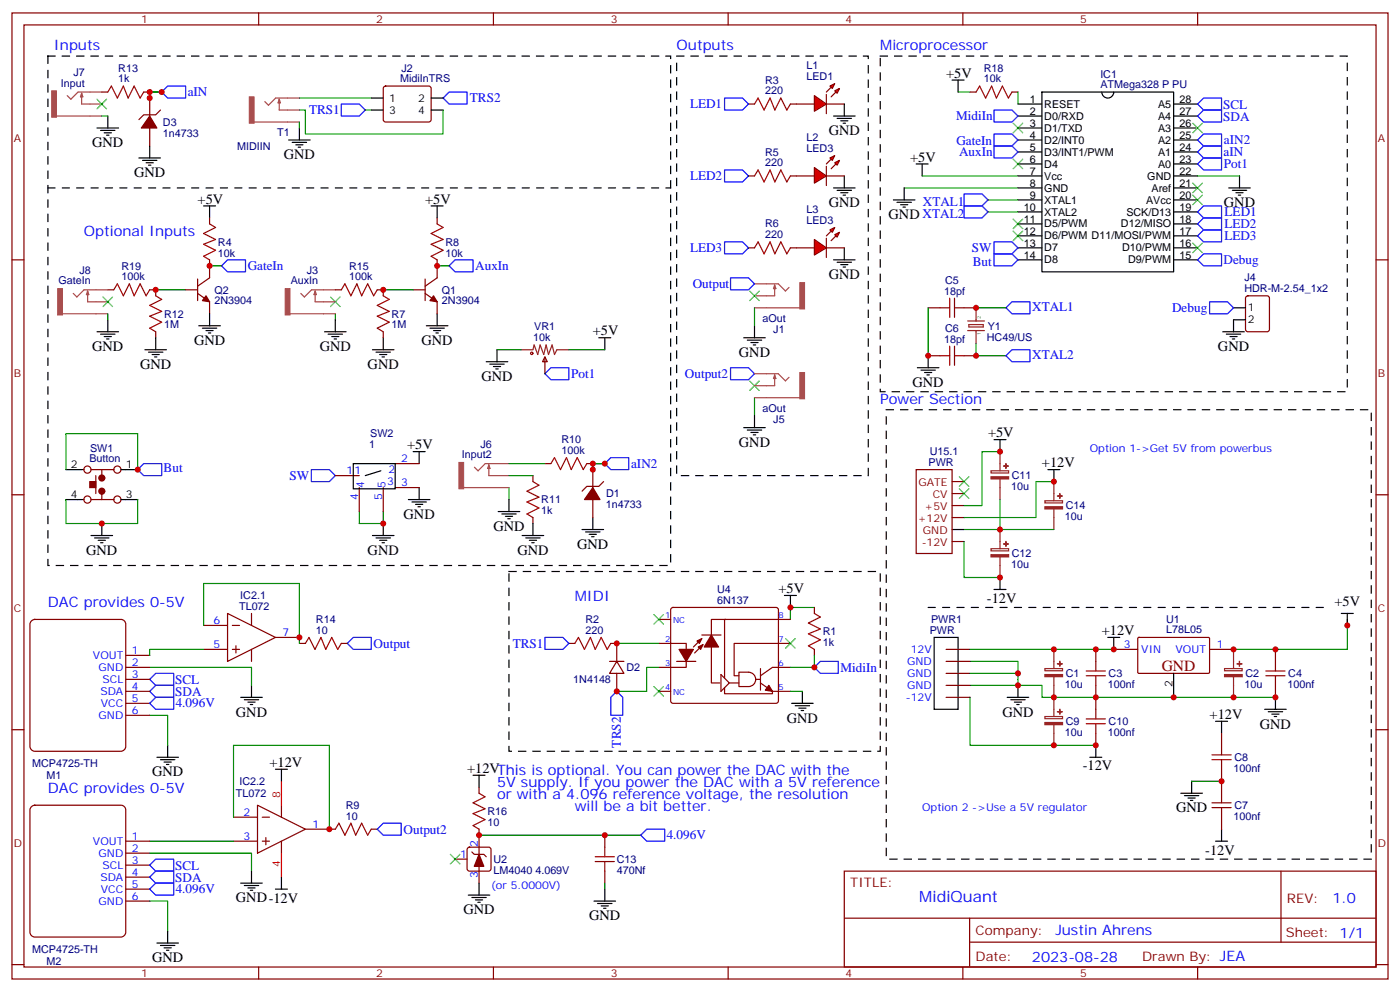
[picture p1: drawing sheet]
<svg xmlns="http://www.w3.org/2000/svg" width="412mm" height="292mm" viewBox="0 0 412 292" stroke-linecap="round" stroke-linejoin="round" font-family="sans-serif">
<g fill="none" stroke="#870000" stroke-width=".35">
<path d="M3.5 3.8h405.4v284.3h-405.4zM7.1 7.3h398.2v277.3h-398.2zM76.2 3.8v3.5M145.3 3.8v3.5M214.5 3.8v3.5M283.6 3.8v3.5M352.8 3.8v3.5M30 27.1h1.7M42.3 27.1h1.8M44.1 28.9v5.2M44.1 37.7v5.3M47.3 32.4l-1.4 1.4h-3.6l-1.4 1.4"/>
<path d="M285.8 27.1h1.7M298.1 27.1h1.8M3.5 76.5h3.6M61.7 78.2v3.6l-3.5 2.4M405.3 76.5h3.6M31.7 85.3h1.8M44.1 85.3h1.8M54.7 85.3h3.5M58.2 86.4l3.5 2.4v3.6M58.2 82.1v6.4M273.4 90.6h3.5M284 90.6h3.5"/>
<path d="M273.4 104.7h3.5M284 104.7h3.5M3.5 145.6h3.6M405.3 145.6h3.6M278.7 191.1h7.1M278.7 194.7h7.1M278.7 198.2h7.1M322.8 191.1v3.6M328.1 191.1h7M335.2 187.8l.3-.2 20.6 .1 .2 .3-.1 10-.2 .2-20.7-.1-.2-.3zM356.3 191.1h7.1M375.7 191.1v3.6"/>
<path d="M3.5 214.8h3.6M278.7 201.7h7.1M278.7 205.2h7.1M322.8 201.7v3.5M359.8 215.8v3.6M375.7 201.7v3.5M405.3 214.8h3.6M359.8 226.4v7.1M248.7 256.4h156.6v28.2h-156.6zM359.8 240.5v3.6M377.3 256.4v20.9M248.7 270.2h156.5"/>
<path d="M285.6 277.3h119.6M285.6 270.2v14.2M3.5 283.9h3.6M76.2 284.6v3.5M145.3 284.6v3.5M214.5 284.6v3.5M283.6 284.6v3.5M352.8 284.6v3.5M405.3 283.9h3.6"/>
</g>
<g fill="none" stroke="#008700" stroke-width=".35">
<path d="M30 34.1h1.7M44.1 27.1v1.8v-1.8h3.5M266.3 55.3h33.6M271.6 51.8h28.3M291 58.8h8.9M352.8 51.8h12.3M291 62.4h8.9M31.7 92.4v1.7M45.9 85.3h8.8M273.4 90.6v14.1M287.5 90.6h8.8M287.5 101.2v3.5h8.8"/>
<path d="M44.1 196.4h30v5.3M285.8 194.7h14.1v7h-14.1M285.8 191.1h42.3M285.8 198.2h14.1M396.9 182.3v8.8h-33.5M44.1 210.5h5.3v8.9M299.9 201.7h7v3.5h68.8M351 229.9h8.8"/>
</g>
<g fill="none" stroke="#a10000" stroke-width=".35">
<path d="M31.7 27.1l1.1-1.8 1.8 3.6 1.7-3.6 1.4 3.6 1.8-3.6 1.8 3.6 1-1.8M287.5 27.1l1.1-1.8 1.7 3.6 1.8-3.6 1.4 3.6 1.8-3.6 1.7 3.6 1.1-1.8M33.5 85.3l1.1-1.8 1.7 3.6 1.8-3.6 1.4 3.6 1.8-3.6 1.7 3.6 1.1-1.8M276.9 90.6h2.9M279.8 87.8v5.6M281.2 90.6h2.8M281.2 87.8v5.6M276.9 104.7h2.9M279.8 101.9v5.6M281.2 101.9v5.6M281.2 104.7h2.8M320 198.9h5.6"/>
<path d="M320 197.5h5.6M322.8 194.7v2.8M322.8 198.9v2.8M372.9 198.9h5.6M372.9 197.5h5.6M375.7 194.7v2.8M375.7 198.9v2.8M359.8 219.4v2.8M357 237.7h5.7M357 236.3h5.7M357 223.6h5.7M357 222.2h5.7"/>
<path d="M359.8 223.6v2.8M359.8 233.5v2.8M359.8 237.7v2.8"/>
</g>
<path d="M14.1 16.5h183.5v149.9h-183.5zM199.3 16.5h56.5v123.5h-56.5zM259.3 16.5h137.6v98.8h-137.6zM261.1 120.6h142.8v132.3h-142.8z" fill="none" stroke="#000" stroke-width=".35" stroke-dasharray="2.1 2.1"/>
<path d="M16.6 34.1h13.4M24 27.4v3.2h6M24 27.4l.4 1.1h-.7zM30 27.1h-7l-2.1 2.1-1.1-1M18.4 92.4h13.3M25.8 85.7v3.1h5.9M25.8 85.7l.4 1h-.7zM31.7 85.3h-6.9l-2.2 2.1-1-1M222.2 83.5h7l2.2 2.2 1-1.1M222.2 90.6h13.4M228.2 83.9v3.2h-6M228.2 83.9l.3 1h-.7z" fill="none" stroke="#a64a4a" stroke-width=".35"/>
<g fill="#a64a4a" stroke="#a64a4a" stroke-width=".29">
<path d="M15.2 26.7h1.4v7.8h-1.4z"/>
<path d="M17 84.9h1.4v7.8h-1.4z"/>
<path d="M235.6 83.2h1.4v7.7h-1.4z"/>
</g>
<path d="M28.6 29.2l2.8 2.8M31.4 29.2l-2.8 2.8M351.4 53.9l2.8 2.8M351.4 57.4l2.8 2.9M354.2 53.9l-2.8 2.8M354.2 57.4l-2.8 2.9M30.3 87.4l2.9 2.8M33.2 87.4l-2.9 2.8M220.8 85.7l2.9 2.8M223.7 85.7l-2.9 2.8" fill="none" stroke="#3c3" stroke-width=".35"/>
<g fill="none" stroke="#000" stroke-width=".35">
<path d="M28.6 37.7h6.3M29.6 38.4h4.3M30.7 39.1h2.1M31.4 39.8h.7M31.7 34.1v3.6M280.5 23.6h3.5M282.2 23.6v3.5M299.9 37.7h7M299.9 30.6h7M299.9 34.1h7M306.9 27.1h38.8v52.9h-38.8zM324.6 27.1a1.76 1.76 0 0 0 1.7 1.8 1.76 1.76 0 0 0 1.8-1.8"/>
<path d="M345.7 37.7h7.1M345.7 30.6h7.1M345.7 34.1h7.1M40.9 46.5h6.4M42 47.2h4.2M43 47.9h2.2M43.7 48.6h.7M44.1 43v3.5M263.2 58.8h6.3M264.2 59.5h4.3M266.3 55.3v3.5M269.9 48.3h3.5"/>
<path d="M271.6 48.3v3.5M299.9 41.2h7M299.9 44.7h7M299.9 48.3h7M299.9 51.8h7M299.9 55.3h7M299.9 58.8h7M345.7 41.2h7.1M345.7 44.7h7.1M345.7 48.3h7.1M345.7 51.8h7.1M345.7 55.3h7.1"/>
<path d="M345.7 58.8h7.1M361.9 55.3h6.4M363 56h4.2M364.1 56.7h2.1M364.8 57.4h.7M365.1 51.8v3.5M60 60.6h3.5M61.7 60.6v3.5M265.3 60.3h2.1M266 61h.7M299.9 62.4h7M299.9 65.9h7"/>
<path d="M299.9 69.4h7M299.9 73h7M299.9 76.5h7M345.7 62.4h7.1M345.7 65.9h7.1M345.7 69.4h7.1M345.7 73h7.1M345.7 76.5h7.1M28.6 97.6h6.3M29.6 98.4h4.3M30.7 99.1h2.1M31.4 99.8h.7"/>
<path d="M31.7 94.1v3.5M270.2 108.2h6.4M271.3 108.9h4.2M272.3 109.6h2.2M273 110.3h.8M273.4 104.7v3.5M275.2 187.6h7v21.2h-7zM326.3 187.6h3.5M328.1 187.6v3.5M345.7 198.2v7M395.1 180.6h3.5M396.9 180.6v3.5"/>
<path d="M49.4 219.4v3.5M70.9 205.2h6.4M72 206h4.2M73 206.7h2.1M73.7 207.4h.7M74.1 201.7v3.5M296.7 205.2h6.3M297.7 206h4.3M298.8 206.7h2.1M299.5 207.4h.7M299.9 201.7v3.5M358.1 212.3h3.5"/>
<path d="M359.8 212.3v3.5M372.5 208.8h6.4M373.6 209.5h4.2M374.6 210.2h2.2M375.4 210.9h.7M375.7 205.2v3.6M46.2 222.9h6.4M47.3 223.6h4.2M48.3 224.3h2.1M49 225h.7M347.8 233.5h6.4M348.9 234.2h4.2"/>
<path d="M350 234.9h2.1M350.7 235.6h.7M351 229.9v3.6M358.1 247.6h3.5M359.8 244.1v3.5"/>
</g>
<path d="M285 94.5h5M285 97.3h5M285.4 95.5h4.2v.7h-4.2zM287.5 90.6v3.9M287.5 97.3v3.9M307.8 196.8h5.2v.6h-5.2zM310.4 191.1v5.7M310.4 199.2v6M360.7 196.8h5.2v.6h-5.2zM363.4 191.1v5.7M363.4 199.2v6" fill="none" stroke="#8c2424" stroke-width=".35"/>
<path d="M47.6 27.1l1.8-1.8h5.3v3.6h-5.3zM284 57.1h5.3l1.7 1.7-1.7 1.8h-5.3zM284 60.6h5.3l1.7 1.8-1.7 1.7h-5.3zM298.1 88.8h5.3v3.6h-5.3l-1.8-1.8zM298.1 102.9h5.3v3.6h-5.3l-1.8-1.8zM44.1 200l1.8-1.8h5.3v3.5h-5.3zM102.3 189.4l1.8-1.8h5.3v3.5h-5.3zM44.1 203.5l1.8-1.8h5.3v3.5h-5.3z" fill="none" stroke="#00f" stroke-width=".35"/>
<g fill="#870000" stroke="#870000" stroke-width=".35">
<path d="M44.1 34.1l2.1 3.6h-4.6z"/>
<path d="M60.7 87.1l1 1.7-2.1-.3z"/>
</g>
<g fill="#8c2424" stroke="#8c2424" stroke-width=".35">
<path d="M307.8 198.5h5.2v.7h-5.2z"/>
<path d="M311.5 195.4h1.4z"/>
<path d="M312.2 194.7v1.4z"/>
<path d="M360.7 198.5h5.2v.7h-5.2z"/>
<path d="M364.4 195.4h1.4z"/>
<path d="M365.1 194.7v1.4z"/>
</g>
<path d="M9.1 182.9l1.1-.6h25.4a1.41 1.41 0 0 1 1.4 1.4v36a1.51 1.51 0 0 1-1.4 1.4h-25.4a1.51 1.51 0 0 1-1.4-1.4v-36z" fill="#fff" stroke="#800000" stroke-width=".35"/>
<g fill="none" stroke="#870000" stroke-width=".35">
<path d="M113.1 25.5l.5-.2h12.7l.5 .2 .2 .5-.1 9.5-.6 .4-13-.1-.4-.6v-9.2zM197.8 179l.5-.2h30.3l.5 .2 .2 .5v26.8l-.2 .5-.5 .2h-30.3l-.5-.2-.2-.5v-26.8zM239.9 178.8v1.8M37 192.9h7.1M37 196.4h7.1M37 200h7.1M60 184.1h7M60 191.1h7M67 180.6l14.1 7-14.1 7.1zM68.4 184.1h2.2M68.4 191.1h2.2M69.5 190.1v2.1"/>
<path d="M74.1 180.6v3.5M74.1 191.1v3.6M81.1 187.6h7.1M88.2 189.4h1.8M100.5 189.4h1.8M167.6 189.4h1.7M179.6 194.7h4.2M179.9 189.4h1.8v5.3M181.7 194.7l2.1 3.5h-4.2zM181.7 198.2v5.3M194 189.4h8.1v7h-8.1M194 182.3h3.6"/>
<path d="M199.3 194.7h5.7M206.7 188l-2.4 2.4M206.7 186.9h5.7M207.1 189.7l-2.5 2.5M212.4 198.5l2.4 2.5-2.4 2.5zM213.8 182.3h-4.3v18.7h2.5M220.5 197.8h-2.8v4.3h2.8M220.5 197.9a2.11 2.11 0 0 1 2.1 2 2.11 2.11 0 0 1-2.1 2.2M222.6 200h1.4M224 196.8v6.3M232.8 189.4h-16.5v9.5h1.4M232.8 182.3h-19.4v17.3"/>
<path d="M232.8 196.4h-5.3l-3.5 2.5M239.9 191.1v1.8M37 203.5h7.1M37 207h7.1M37 210.5h7.1M194 203.5h3.6M213.4 202.4v1.8h14.1v-.7M214.8 201h2.9M224 201l3.5 2.5M227.5 203.5h5.3M75.8 237l14.2 7.1-14.2 7zM82.9 237v3.5"/>
<path d="M68.8 240.5h7M68.8 247.6h7M77.3 240.5h2.1M77.3 247.6h2.1M78.3 246.5v2.1M82.9 247.6v3.5M90 244.1h7"/>
</g>
<path d="M90 189.4l1-1.8 1.8 3.5 1.7-3.5 1.5 3.5 1.7-3.5 1.8 3.5 1-1.7M169.3 189.4l1.1-1.8 1.8 3.5 1.7-3.5 1.4 3.5 1.8-3.5 1.8 3.5 1-1.7M239.9 180.6l1.8 1-3.6 1.8 3.6 1.7-3.6 1.4 3.6 1.8-3.6 1.8 1.8 1" fill="none" stroke="#a10000" stroke-width=".35"/>
<path d="M82.9 229.9v7.1M82.9 251.1v7.1" fill="none" stroke="#f00" stroke-width=".35"/>
<g fill="none" stroke="#000" stroke-width=".35">
<path d="M88.2 37.7v3.5M109.4 28.9h3.5M109.4 32.4h3.5M127 28.9h3.5M127 32.4h3.5M85 41.2h6.4M86.1 41.9h4.2M87.1 42.6h2.2M87.8 43.3h.7M219.1 99.4h6.3M222.2 95.9v3.5M220.1 100.1h4.3"/>
<path d="M221.2 100.8h2.1M221.9 101.5h.7M231.1 175.3h3.5M232.8 175.3v3.5M233.2 207h6.3M234.2 207.7h4.3M235.3 208.4h2.1M236 209.1h.7M236.4 203.5v3.5M81.1 226.4h3.6M82.9 226.4v3.5M82.9 258.2v3.5"/>
<path d="M81.1 261.7h3.6"/>
</g>
<path d="M88.2 32.4h1.8v7h40.5v-7M88.2 35.9v1.8M88.2 28.9h21.2M107.6 32.4h1.8M222.2 90.6v5.3M239.9 178.8h-7.1v3.5M60 191.1h-15.9v1.8M60 184.1v-12.4h28.2v15.9M181.7 189.4h12.3M194 196.4h-3.5v7.1h-8.8M239.9 192.9v3.5h-7.1M232.8 203.5h3.6" fill="none" stroke="#008700" stroke-width=".35"/>
<path d="M100.5 30.6h5.3l1.8 1.8-1.8 1.7h-5.3zM132.3 27.1h5.3v3.5h-5.3l-1.8-1.7zM292.8 32.4h5.3l1.8 1.7-1.8 1.8h-5.3zM352.8 34.1l1.7-1.7h5.3v3.5h-5.3zM352.8 30.6l1.7-1.7h5.3v3.5h-5.3zM215.2 81.8h5.3l1.7 1.7-1.7 1.8h-5.3zM160.5 187.6h5.3l1.8 1.8-1.8 1.7h-5.3zM239.9 196.4l1.8-1.7h5.2v3.5h-5.2zM181.7 203.5l1.7 1.7v5.3h-3.5v-5.3z" fill="none" stroke="#00f" stroke-width=".35"/>
<g fill="#870000" stroke="#870000" stroke-width=".35">
<path d="M226.5 201.7l1 1.8-2.1-.4z"/>
<path d="M205.3 188.7l1.4-.7-.7 1.4z"/>
<path d="M205.7 190.4l1.4-.7-.7 1.4z"/>
<path d="M200 191.1h4.3l-2.2 3.6z"/>
<path d="M209.5 186.9l2.2 3.5h-4.3z"/>
</g>
<path d="M192.6 180.9l2.8 2.8M195.4 180.9l-2.8 2.8M231.4 188l2.8 2.8M234.2 188l-2.8 2.8M192.6 202.1l2.8 2.8M195.4 202.1l-2.8 2.8" fill="none" stroke="#3c3" stroke-width=".35"/>
<path d="M74.8 35.9h13.4M82.3 29.2v3.2h5.9M82.3 29.2l.3 1.1h-.7zM88.2 28.9h-7l-2.1 2.1-1.1-1.1" fill="none" stroke="#a64a4a" stroke-width=".35"/>
<path d="M73.4 28.5h1.4v7.8h-1.4z" fill="#a64a4a" stroke="#a64a4a" stroke-width=".29"/>
<g fill="#f00" stroke="#870000" stroke-width=".35">
<path d="M239.9 28.2l3.5 2.4-3.5 2.1z"/>
<path d="M243.4 27.8v5.6z"/>
</g>
<g fill="#870000" stroke="#870000" stroke-width=".35">
<path d="M243.4 27.1l1.4-1.4z"/>
<path d="M244.8 28.5l1.4-1.4z"/>
</g>
<g fill="#f00" stroke="#870000" stroke-width=".35">
<path d="M244.5 25.3l1.4-.7-.7 1.4z"/>
<path d="M245.9 26.7l1.4-.7-.7 1.4z"/>
</g>
<g fill="none" stroke="#870000" stroke-width=".35">
<path d="M220.5 30.6h1.7M232.8 30.6h7.1M243.4 30.6h5.3M220.5 51.8h1.7M232.8 51.8h1.8M61.7 64.1v1.8M61.7 76.5v1.7M269.9 138.2h10.6v24.7h-10.6zM280.5 159.4h3.5M280.5 152.3h3.5M280.5 148.8h3.5M280.5 145.3h3.5"/>
<path d="M280.5 141.7h3.5M322.8 205.2v3.6M322.8 215.8v3.6"/>
</g>
<g fill="none" stroke="#000" stroke-width=".35">
<path d="M245.5 34.1h6.4M246.6 34.9h4.2M247.6 35.6h2.2M248.4 36.3h.7M248.7 30.6v3.5M245.5 55.3h6.4M246.6 56h4.2M247.6 56.7h2.2M248.4 57.4h.7M248.7 51.8v3.5M58.6 95.9h6.3M59.6 96.6h4.3"/>
<path d="M60.7 97.3h2.1M61.4 98h.7M61.7 92.4v3.5M292.8 129.4h3.5M294.6 129.4v3.5M308.7 138.2h3.5M310.4 138.2v3.5M280.5 155.9h3.5M292.8 173.5h3.5M294.6 170v3.5M322.8 219.4v3.5M321 222.9h3.6"/>
</g>
<path d="M222.2 30.6l1.1-1.7 1.8 3.5 1.7-3.5 1.4 3.5 1.8-3.5 1.8 3.5 1-1.8M222.2 51.8l1.1-1.8 1.8 3.6 1.7-3.6 1.4 3.6 1.8-3.6 1.8 3.6 1-1.8M61.7 65.9l1.8 1.1-3.5 1.7 3.5 1.8-3.5 1.4 3.5 1.8-3.5 1.7 1.7 1.1M320 213h5.6M320 211.6h5.6M322.8 208.8v2.8M322.8 213v2.8" fill="none" stroke="#a10000" stroke-width=".35"/>
<path d="M213.4 28.9h5.3l1.8 1.7-1.8 1.8h-5.3zM292.8 39.4h5.3l1.8 1.8-1.8 1.8h-5.3zM213.4 50h5.3l1.8 1.8-1.8 1.8h-5.3zM65.3 78.2l1.7-1.7h5.3v3.5h-5.3zM352.8 62.4l1.7-1.8h5.3v3.5h-5.3zM352.8 69.4l1.7-1.7h5.3v3.5h-5.3zM354.5 64.1h5.3v3.6h-5.3l-1.7-1.8z" fill="none" stroke="#00f" stroke-width=".35"/>
<path d="M291.9 138.6h5.2v.6h-5.2zM294.6 132.9v5.7M294.6 141v6M294.6 155.9v5.6M307.8 147.4h5.2v.6h-5.2zM310.4 141.7v5.7M310.4 149.9v6M291.9 161.5h5.2v.6h-5.2zM294.6 164v6M307.8 210.9h5.2v.6h-5.2zM310.4 205.2v5.7M310.4 213.4v6" fill="none" stroke="#8c2424" stroke-width=".35"/>
<g fill="#8c2424" stroke="#8c2424" stroke-width=".35">
<path d="M307.8 212.7h5.2v.6h-5.2z"/>
<path d="M311.5 209.5h1.4z"/>
<path d="M312.2 208.8v1.4z"/>
<path d="M291.9 163.3h5.2v.6h-5.2z"/>
<path d="M295.6 160.1h1.4z"/>
<path d="M296.3 159.4v1.4z"/>
<path d="M307.8 149.2h5.2v.6h-5.2z"/>
<path d="M311.5 146h1.4z"/>
<path d="M312.2 145.3v1.4z"/>
<path d="M291.9 140.3h5.2v.7h-5.2z"/>
<path d="M295.6 137.2h1.4z"/>
<path d="M296.3 136.5v1.4z"/>
</g>
<path d="M294.6 132.9h-5.3v15.9h-5.3M284 159.4v10.6h10.6M284 155.9h26.4M294.6 147v8.9M310.4 141.7h-5.2v10.6h-21.2M285.8 205.2v14.2h37" fill="none" stroke="#008700" stroke-width=".35"/>
<path d="M282.6 143.9l2.8 2.8M282.6 140.3l2.8 2.9M285.4 143.9l-2.8 2.8M285.4 140.3l-2.8 2.9" fill="none" stroke="#3c3" stroke-width=".35"/>
<path d="M14.1 55.3h183.5M149.9 168.2h109.4v52.9h-109.4z" fill="none" stroke="#000" stroke-width=".35" stroke-dasharray="2.1 2.1"/>
<g fill="#f00" stroke="#870000" stroke-width=".35">
<path d="M239.9 49.3l3.5 2.5-3.5 2.1z"/>
<path d="M243.4 49v5.6z"/>
</g>
<g fill="#870000" stroke="#870000" stroke-width=".35">
<path d="M243.4 48.3l1.4-1.5z"/>
<path d="M244.8 49.7l1.4-1.4z"/>
</g>
<g fill="#f00" stroke="#870000" stroke-width=".35">
<path d="M244.5 46.5l1.4-.7-.7 1.4z"/>
<path d="M245.9 47.9l1.4-.7-.7 1.4z"/>
</g>
<path d="M234.6 51.8h5.3M243.4 51.8h5.3M220.5 73h1.7M232.8 73h1.8" fill="none" stroke="#870000" stroke-width=".35"/>
<path d="M213.4 71.2h5.3l1.8 1.8-1.8 1.7h-5.3z" fill="none" stroke="#00f" stroke-width=".35"/>
<path d="M222.2 73l1.1-1.8 1.8 3.5 1.7-3.5 1.4 3.5 1.8-3.5 1.8 3.5 1-1.7" fill="none" stroke="#a10000" stroke-width=".35"/>
<path d="M245.5 76.5h6.4M246.6 77.2h4.2M247.6 77.9h2.2M248.4 78.6h.7M248.7 73v3.5" fill="none" stroke="#000" stroke-width=".35"/>
<g fill="#f00" stroke="#870000" stroke-width=".35">
<path d="M239.9 70.5l3.5 2.5-3.5 2.1z"/>
<path d="M243.4 70.1v5.7z"/>
</g>
<g fill="#870000" stroke="#870000" stroke-width=".35">
<path d="M243.4 69.4l1.4-1.4z"/>
<path d="M244.8 70.8l1.4-1.4z"/>
</g>
<g fill="#f00" stroke="#870000" stroke-width=".35">
<path d="M244.5 67.7l1.4-.7-.7 1.4z"/>
<path d="M245.9 69.1l1.4-.7-.7 1.4z"/>
</g>
<path d="M234.6 73h5.3M243.4 73h5.3M160.5 105.1l.7 1.4h-1.4zM160.5 105.1v4.9M97 244.1h1.8M109.4 244.1h1.7" fill="none" stroke="#870000" stroke-width=".35"/>
<path d="M292.8 43h5.3l1.8 1.7-1.8 1.8h-5.3zM352.8 44.7l1.7-1.7h5.3v3.5h-5.3zM160.5 110l1.8-1.8h5.3v3.6h-5.3z" fill="none" stroke="#00f" stroke-width=".35"/>
<path d="M176.4 99.4h3.5M178.2 99.4v3.5M143.2 106.5h6.4M144.3 107.2h4.2M145.3 107.9h2.2M146 108.6h.8M146.4 102.9v3.6" fill="none" stroke="#000" stroke-width=".35"/>
<path d="M153.5 102.9h3.5l.3-1.4 1.1 2.9 .7-2.9 1.1 2.9 .7-2.9 .7 2.9 1-2.9 .7 2.9 .7-1.5h3.6" fill="none" stroke="#8c2424" stroke-width=".35"/>
<g fill="none" stroke="#a10000" stroke-width=".35">
<path d="M98.8 244.1l1-1.8 1.8 3.5 1.8-3.5 1.4 3.5 1.7-3.5 1.8 3.5 1.1-1.7"/>
<circle cx="156.6" cy="104" r=".35"/>
</g>
<path d="M146.4 102.9h7.1M167.6 102.9h10.6M44.1 247.6h24.7M68.8 240.5v-21.1h28.2v24.7" fill="none" stroke="#008700" stroke-width=".35"/>
<path d="M9.1 237.6l1.1-.6h25.4a1.41 1.41 0 0 1 1.4 1.4v36a1.51 1.51 0 0 1-1.4 1.4h-25.4a1.51 1.51 0 0 1-1.4-1.4v-36z" fill="#fff" stroke="#800000" stroke-width=".35"/>
<g fill="none" stroke="#870000" stroke-width=".35">
<path d="M128.8 64.1v1.8M128.8 76.5v5.3l-3.6 2.4M45.9 85.3v1.8M45.9 97.6v1.8M98.8 85.3h1.7M111.1 85.3h1.8v1.8M112.9 97.6v1.8M121.7 85.3h3.5M125.2 86.4l3.6 2.4v3.6M125.2 82.1v6.4M367.1 87.3l.5-.2h5.6l.7 .4v9.4l-.4 .7h-5.9l-.7-.4v-9.4zM26.8 138.2h6.7"/>
<path d="M28.2 140v5.3M30 138.4v1.8M98.8 140h7M116.4 136.5h7.1M157 140v1.7M160.5 136.5h1.8M172.9 136.5h1.7M174.6 138.2v5.3M26.8 147h6.7M30 145.3v1.7M105.8 143.5v7.1M112.9 143.5v7.1"/>
<path d="M116.4 143.5h7.1M157 152.3v1.8M174.6 147v5.3M177.8 141.7l-1.4 1.5h-3.5l-1.5 1.4M141.1 231.7v1.8M37 247.6h7.1M37 251.1h7.1M37 254.6h7.1M37 258.2h7.1M134.1 252.9h3.5M137.8 249.5l.5-.2h5.6l.5 .2 .2 .5v5.7l-.2 .5-.5 .2h-5.6l-.5-.2-.2-.5v-5.7zM139 250.8l.7 .7h2.8l.7 .7"/>
<path d="M141.1 244.1v15.8M178.2 245.8v3.5M178.2 256.4v3.5M37 261.7h7.1M37 265.2h7.1"/>
<circle cx="25.8" cy="138.2" r="1.06"/>
<circle cx="34.6" cy="138.2" r="1.06"/>
<circle cx="25.8" cy="147" r="1.06"/>
<circle cx="34.6" cy="147" r="1.06"/>
</g>
<g fill="none" stroke="#00f" stroke-width=".35">
<path d="M354.5 39.4h5.3v3.6h-5.3l-1.7-1.8zM354.5 46.5h5.3v3.5h-5.3l-1.7-1.7zM132.3 78.2l1.8-1.7h5.2v3.5h-5.2zM292.8 74.7h5.3l1.8 1.8-1.8 1.7h-5.3zM292.8 71.2h5.3l1.8 1.8-1.8 1.7h-5.3zM352.8 76.5l1.7-1.8h5.3v3.5h-5.3zM356.3 88.8h5.3l1.8 1.8-1.8 1.8h-5.3zM215.2 108.2h5.3l1.7 1.8-1.7 1.8h-5.3zM40.6 138.2l1.7-1.7h5.3v3.5h-5.3zM91.7 138.2h5.3l1.8 1.8-1.8 1.7h-5.3zM178.2 136.5l1.7-1.8h5.3v3.5h-5.3zM44.1 207l1.8-1.8h5.3v3.6h-5.3z"/>
<path d="M44.1 254.6l1.8-1.7h5.3v3.5h-5.3zM45.9 256.4h5.3v3.5h-5.3l-1.8-1.7zM45.9 259.9h5.3v3.6h-5.3l-1.8-1.8zM111.1 244.1l1.8-1.8h5.3v3.5h-5.3zM188.7 245.8l1.8-1.7h5.3v3.5h-5.3z"/>
</g>
<g fill="none" stroke="#008700" stroke-width=".35">
<path d="M282.2 27.1h3.6M299.9 27.1v3.5M61.7 78.2h3.6M128.8 78.2h3.5M98.8 92.4v1.7M112.9 85.3h8.8M222.2 117.1v5.2M19.4 138.2v-10.6h21.2v10.6M149.9 136.5h10.6M149.9 140h7.1M174.6 136.5v1.7v-1.7h3.6M19.4 147v7.1h21.2v-7.1"/>
<path d="M105.8 150.6v3.5h7.1v-3.5M149.9 143.5v3.5M88.2 187.6v1.8M44.1 251.1h30v5.3M141.1 245.8h47.6M178.2 259.9v1.8M44.1 265.2h5.3v8.8"/>
</g>
<g fill="none" stroke="#000" stroke-width=".35">
<path d="M127 60.6h3.5M128.8 60.6v3.5M45.9 99.4v3.5M95.6 97.6h6.4M96.7 98.4h4.2M97.7 99.1h2.1M98.4 99.8h.7M98.8 94.1v3.5M112.9 99.4v3.5M125.6 95.9h6.3M126.6 96.6h4.3M127.7 97.3h2.1"/>
<path d="M128.4 98h.7M128.8 92.4v3.5M360.2 97.6h6.3M361.2 98.4h4.3M362.3 99.1h2.1M363 99.8h.7M363.4 90.6h3.5M366.9 94.1h-3.5v3.5M42.7 102.9h6.3M43.7 103.6h4.3M44.8 104.4h2.1M45.5 105.1h.7"/>
<path d="M109.7 102.9h6.4M110.8 103.6h4.2M111.8 104.4h2.1M112.5 105.1h.7M19.4 138.2h4.9M35.6 138.2h5M104.1 136.5h12.3v7.4h-12.3zM112.2 138.6l-4.6 1.4M121.7 132.9h3.5M123.5 132.9v3.6M219.1 125.9h6.3M220.1 126.6h4.3"/>
<path d="M221.2 127.3h2.1M221.9 128h.7M222.2 122.3v3.6M19.4 147h4.9M26.8 157.6h6.4M27.9 158.3h4.2M28.9 159h2.1M29.6 159.7h.7M30 154.1v3.5M35.6 147h5M109.7 157.6h6.4M110.8 158.3h4.2"/>
<path d="M111.8 159h2.1M112.5 159.7h.7M112.9 154.1v3.5M120.3 147h6.3M121.4 147.7h4.2M122.4 148.4h2.1M123.1 149.2h.7M123.5 143.5v3.5M146.8 150.6h6.3M147.8 151.3h4.2M148.9 152h2.1M149.6 152.7h.7"/>
<path d="M149.9 147v3.6M153.8 157.6h6.4M154.9 158.3h4.2M155.9 159h2.1M156.6 159.7h.7M157 154.1v3.5M171.4 155.9h6.4M172.5 156.6h4.2M173.6 157.3h2.1M174.3 158h.7M174.6 152.3v3.6M139.3 228.2h3.6"/>
<path d="M141.1 228.2v3.5M70.9 259.9h6.4M74.1 256.4v3.5M141.1 259.9v3.6M46.2 277.6h6.4M47.3 278.3h4.2M48.3 279h2.1M49 279.7h.7M49.4 274v3.6M72 260.6h4.2M73 261.3h2.1M73.7 262h.7"/>
<path d="M137.9 263.5h6.4M139 264.2h4.2M140.1 264.9h2.1M140.8 265.6h.7M175 265.2h6.3M176 265.9h4.3M177.1 266.6h2.1M177.8 267.3h.7M178.2 261.7v3.5"/>
</g>
<g fill="#870000" stroke="#870000" stroke-width=".35">
<path d="M26.5 141.7h1.7v1.8h-1.7z"/>
<path d="M174.6 143.5l2.1 3.5h-4.5z"/>
<path d="M127.7 87.1l1.1 1.7-2.2-.3z"/>
<path d="M141.1 251.5l1.4 3.5h-2.8z"/>
<circle cx="30" cy="144.6" r=".88"/>
<circle cx="30" cy="140.7" r=".88"/>
</g>
<g fill="none" stroke="#3c3" stroke-width=".35">
<path d="M298.4 36.3l2.9 2.8M301.3 36.3l-2.9 2.8M351.4 36.3l2.8 2.8M354.2 36.3l-2.8 2.8M298.4 46.8l2.9 2.9M301.3 46.8l-2.9 2.9M298.4 68l2.9 2.8M298.4 64.5l2.9 2.8M301.3 68l-2.9 2.8M301.3 64.5l-2.9 2.8M351.4 71.5l2.8 2.9M354.2 71.5l-2.8 2.9"/>
<path d="M97.4 87.4l2.8 2.8M100.2 87.4l-2.8 2.8M220.8 112.1l2.9 2.8M223.7 112.1l-2.9 2.8M132.6 251.5l2.9 2.8M135.5 251.5l-2.9 2.8"/>
</g>
<path d="M85.4 92.4h13.4M92.8 85.7v3.1h6M92.8 85.7l.4 1h-.7zM98.8 85.3h-7l-2.1 2.1-1.1-1M222.2 110h7l2.2 2.1 1-1M222.2 117.1h13.4M228.2 110.3v3.2h-6M228.2 110.3l.3 1.1h-.7zM144 136.8v3.2h5.9M144 136.8l.3 1.1h-.7zM149.9 136.5h-7l-2.1 2.1-1-1.1M136.6 143.5h13.3" fill="none" stroke="#a64a4a" stroke-width=".35"/>
<g fill="#a64a4a" stroke="#a64a4a" stroke-width=".29">
<path d="M235.6 109.6h1.4v7.8h-1.4z"/>
<path d="M135.2 136.1h1.4v7.8h-1.4z"/>
<path d="M84 84.9h1.4v7.8h-1.4z"/>
</g>
<path d="M128.8 65.9l1.7 1.1-3.5 1.7 3.5 1.8-3.5 1.4 3.5 1.8-3.5 1.7 1.8 1.1M45.9 87.1l1.7 1-3.5 1.8 3.5 1.8-3.5 1.4 3.5 1.7-3.5 1.8 1.8 1M100.5 85.3l1.1-1.8 1.8 3.6 1.7-3.6 1.4 3.6 1.8-3.6 1.8 3.6 1-1.8M112.9 87.1l1.8 1-3.6 1.8 3.6 1.8-3.6 1.4 3.6 1.7-3.6 1.8 1.8 1M162.3 136.5l1-1.8 1.8 3.5 1.8-3.5 1.4 3.5 1.7-3.5 1.8 3.5 1.1-1.7M157 141.7l1.7 1.1-3.5 1.8 3.5 1.7-3.5 1.4 3.5 1.8-3.5 1.8 1.8 1M141.1 233.5l1.8 1-3.6 1.8 3.6 1.8-3.6 1.4 3.6 1.7-3.6 1.8 1.8 1.1M175.3 253.6h5.7M175.3 252.2h5.7M178.2 249.3v2.9M178.2 253.6v2.8" fill="none" stroke="#a10000" stroke-width=".35"/>
<path d="M273.4 178.8h116.4" fill="none" stroke="#000" stroke-width=".35" stroke-dasharray="2.1 2.1"/>
<g fill="#c00">
<circle cx="273.4" cy="104.7" r=".88"/>
<circle cx="287.5" cy="90.6" r=".88"/>
<circle cx="287.5" cy="104.7" r=".88"/>
<circle cx="363.4" cy="191.1" r=".88"/>
<circle cx="299.9" cy="198.2" r=".88"/>
<circle cx="375.7" cy="205.2" r=".88"/>
<circle cx="299.9" cy="201.7" r=".88"/>
<circle cx="310.4" cy="191.1" r=".88"/>
<circle cx="328.1" cy="191.1" r=".88"/>
<circle cx="322.8" cy="191.1" r=".88"/>
<circle cx="310.4" cy="205.2" r=".88"/>
<circle cx="322.8" cy="205.2" r=".88"/>
<circle cx="375.7" cy="191.1" r=".88"/>
<circle cx="345.7" cy="205.2" r=".88"/>
<circle cx="363.4" cy="205.2" r=".88"/>
<circle cx="359.8" cy="229.9" r=".88"/>
<circle cx="239.9" cy="196.4" r=".88"/>
<circle cx="232.8" cy="178.8" r=".88"/>
<circle cx="181.7" cy="189.4" r=".88"/>
<circle cx="181.7" cy="203.5" r=".88"/>
<circle cx="310.4" cy="219.4" r=".88"/>
<circle cx="322.8" cy="219.4" r=".88"/>
<circle cx="294.6" cy="155.9" r=".88"/>
<circle cx="310.4" cy="141.7" r=".88"/>
<circle cx="294.6" cy="170" r=".88"/>
<circle cx="294.6" cy="132.9" r=".88"/>
<circle cx="97" cy="244.1" r=".88"/>
<circle cx="40.6" cy="138.2" r=".88"/>
<circle cx="30" cy="154.1" r=".88"/>
<circle cx="112.9" cy="154.1" r=".88"/>
<circle cx="44.1" cy="27.1" r=".88"/>
<circle cx="44.1" cy="28.9" r=".88"/>
<circle cx="47.6" cy="27.1" r=".88"/>
<circle cx="178.2" cy="136.5" r=".88"/>
<circle cx="174.6" cy="138.2" r=".88"/>
<circle cx="174.6" cy="136.5" r=".88"/>
<circle cx="45.9" cy="85.3" r=".88"/>
<circle cx="112.9" cy="85.3" r=".88"/>
<circle cx="141.1" cy="245.8" r=".88"/>
<circle cx="88.2" cy="187.6" r=".88"/>
<circle cx="61.7" cy="78.2" r=".88"/>
<circle cx="128.8" cy="78.2" r=".88"/>
<circle cx="178.2" cy="245.8" r=".88"/>
<circle cx="396.9" cy="184.1" r=".88"/>
</g>
<text font-size="4.6" fill="#800" x="342.2" y="197.5">GND</text>
<text font-size="4.6" fill="#00f" x="270.8" y="265.4">MidiQuant</text>
<g font-size="4.2" fill="#00f">
<text x="15.9" y="14.7">Inputs</text>
<text x="199.3" y="14.7">Outputs</text>
<text x="259.3" y="14.7">Microprocessor</text>
<text x="24.7" y="69.4">Optional Inputs</text>
<text x="259.3" y="118.8">Power Section</text>
<text x="14.1" y="178.8">DAC provides 0-5V</text>
<text x="169.3" y="177">MIDI</text>
<text x="14.1" y="233.5">DAC provides 0-5V</text>
<text x="146.4" y="231.7">5V supply. If you power the DAC with a 5V reference</text>
<text x="146.4" y="235.2">or with a 4.096 reference voltage, the resolution</text>
<text x="169.3" y="238.8">will be a bit better.</text>
<text x="392.5" y="265.7">1.0</text>
<text x="310.9" y="275.2">Justin Ahrens</text>
<text x="304" y="283">2023-08-28</text>
</g>
<g font-size="4.2">
<text x="278.7" y="22.9">+5V</text>
<text x="244.1" y="39.8">GND</text>
<text x="27.2" y="43.3">GND</text>
<text x="83.6" y="46.8">GND</text>
<text x="268.1" y="47.6">+5V</text>
<text x="39.5" y="52.1">GND</text>
<text x="58.2" y="59.9">+5V</text>
<text x="125.2" y="59.9">+5V</text>
<text x="244.1" y="61">GND</text>
<text x="261.8" y="64.5">GND XTAL2</text>
<text x="360.5" y="61">GND</text>
<text x="244.1" y="82.1">GND</text>
<text x="57.1" y="101.5">GND</text>
<text x="124.2" y="101.5">GND</text>
<text x="174.6" y="98.7">+5V</text>
<text x="27.2" y="103.3">GND</text>
<text x="94.2" y="103.3">GND</text>
<text x="217.7" y="105.1">GND</text>
<text x="358.8" y="103.3">GND</text>
<text x="41.3" y="108.6">GND</text>
<text x="108.3" y="108.6">GND</text>
<text x="141.8" y="112.1">GND</text>
<text x="268.8" y="113.9">GND</text>
<text x="217.7" y="131.5">GND</text>
<text x="291" y="128.7">+5V</text>
<text x="119.9" y="132.2">+5V</text>
<text x="306.9" y="137.5">+12V</text>
<text x="118.9" y="152.7">GND</text>
<text x="145.3" y="156.2">GND</text>
<text x="170" y="161.5">GND</text>
<text x="25.4" y="163.3">GND</text>
<text x="108.3" y="163.3">GND</text>
<text x="152.4" y="163.3">GND</text>
<text x="229.3" y="174.6">+5V</text>
<text x="290.7" y="177.4">-12V</text>
<text x="393.1" y="178.4">+5V</text>
<text x="324.6" y="186.9">+12V</text>
<text x="69.5" y="210.9">GND</text>
<text x="231.8" y="212.7">GND</text>
<text x="295.3" y="210.9">GND</text>
<text x="356.3" y="211.6">+12V</text>
<text x="371.1" y="214.4">GND</text>
<text x="79.4" y="225.7">+12V</text>
<text x="137.6" y="227.5">+12VThis is optional. You can power the DAC with the</text>
<text x="319" y="226.8">-12V</text>
<text x="44.8" y="228.5">GND</text>
<text x="346.4" y="239.1">GND</text>
<text x="355" y="251.5">-12V</text>
<text x="69.5" y="265.6">GND-12V</text>
<text x="136.5" y="269.1">GND</text>
<text x="173.6" y="270.9">GND</text>
<text x="44.8" y="283.2">GND</text>
</g>
<g font-size="3.9" fill="#00f">
<text x="55.3" y="28.4">aIN</text>
<text x="91.1" y="33.6">TRS1</text>
<text x="138.4" y="30.2">TRS2</text>
<text x="203.3" y="31.9">LED1</text>
<text x="281.7" y="35.4">MidiIn</text>
<text x="360.3" y="32">SCL</text>
<text x="360.3" y="35.5">SDA</text>
<text x="281.7" y="42.6">GateIn</text>
<text x="282.5" y="45.9">AuxIn</text>
<text x="360.4" y="46">aIN</text>
<text x="360.5" y="42.5">aIN2</text>
<text x="203.3" y="53">LED2</text>
<text x="360.5" y="49.6">Pot1</text>
<text x="271.9" y="60.6">XTAL1</text>
<text x="360.7" y="63.6">LED1</text>
<text x="360.7" y="67.2">LED2</text>
<text x="360.7" y="70.7">LED3</text>
<text x="203.3" y="74.1">LED3</text>
<text x="286.3" y="74.2">SW</text>
<text x="360.4" y="77.8">Debug</text>
<text x="73" y="79.4">GateIn</text>
<text x="140" y="79.4">AuxIn</text>
<text x="286.6" y="78.2">But</text>
<text x="204.1" y="84.7">Output</text>
<text x="304.1" y="91.4">XTAL1</text>
<text x="345.3" y="91.8">Debug</text>
<text x="304.1" y="105.6">XTAL2</text>
<text x="168.3" y="111.3">Pot1</text>
<text x="201.8" y="111.2">Output2</text>
<text x="185.9" y="137.8">aIN2</text>
<text x="48.2" y="139.1">But</text>
<text x="85.2" y="141.3">SW</text>
<text x="110.1" y="190.7">Output</text>
<text x="151" y="190.6">TRS1</text>
<text x="247.6" y="197.8">MidiIn</text>
<text x="51.6" y="201.3">SCL</text>
<text x="51.6" y="204.8">SDA</text>
<text x="51.8" y="208.2">4.096V</text>
<text x="182.8" y="220" transform="rotate(-90 182.8 220)">TRS2</text>
<text x="118.9" y="245.4">Output2</text>
<text x="196.4" y="247">4.096V</text>
<text x="51.6" y="256">SCL</text>
<text x="51.6" y="259.5">SDA</text>
<text x="51.8" y="262.9">4.096V</text>
</g>
<g font-size="3.9" fill="#800">
<text x="250.5" y="261">TITLE:</text>
<text x="379.1" y="265.7">REV:</text>
<text x="287.4" y="275.2">Company:</text>
<text x="378.7" y="275.8">Sheet: 1/1</text>
<text x="287.4" y="282.9">Date:</text>
<text x="336.4" y="282.9">Drawn By: JEA</text>
</g>
<g font-size="3.2" fill="#800">
<text x="41.6" y="6.8">1</text>
<text x="110.8" y="6.8">2</text>
<text x="179.9" y="6.8">3</text>
<text x="249.1" y="6.8">4</text>
<text x="318.2" y="6.8">5</text>
<text x="4.1" y="41.9">A</text>
<text x="405.9" y="41.9">A</text>
<text x="4.1" y="111.1">B</text>
<text x="405.9" y="111.1">B</text>
<text x="270.6" y="143.2">GATE</text>
<text x="274.8" y="146.7">CV</text>
<text x="270.4" y="153.7">+12V</text>
<text x="272.4" y="150.2">+5V</text>
<text x="271.5" y="160.8">-12V</text>
<text x="271.9" y="157.3">GND</text>
<text x="4.1" y="180.2">C</text>
<text x="405.9" y="180.2">C</text>
<text x="4.1" y="249.3">D</text>
<text x="405.9" y="249.3">D</text>
<text x="41.6" y="287.6">1</text>
<text x="110.8" y="287.6">2</text>
<text x="179.9" y="287.6">3</text>
<text x="249.1" y="287.6">4</text>
<text x="318.2" y="287.6">5</text>
</g>
<g font-size="3.2" fill="#000080">
<text x="21.6" y="22.4">J7</text>
<text x="34.8" y="21.1">R13</text>
<text x="118.2" y="21.1">J2</text>
<text x="237.5" y="23.6">LED1</text>
<text x="237.5" y="20.4">L1</text>
<text x="289.8" y="21.1">R18</text>
<text x="324.1" y="22.8">IC1</text>
<text x="17.9" y="25.5">Input</text>
<text x="34.8" y="24.3">1k</text>
<text x="117.9" y="24.3">MidiInTRS</text>
<text x="225.4" y="27.8">220</text>
<text x="225.4" y="24.6">R3</text>
<text x="289.8" y="24.3">10k</text>
<text x="324.1" y="26">ATMega328 P PU</text>
<text x="48" y="40.2">1n4733</text>
<text x="48" y="37.1">D3</text>
<text x="81.7" y="40.1">T1</text>
<text x="237.5" y="41.6">L2</text>
<text x="69.8" y="44.1">MIDIIN</text>
<text x="225.4" y="45.8">R5</text>
<text x="237.5" y="44.7">LED3</text>
<text x="225.4" y="49">220</text>
<text x="237.5" y="65.9">LED3</text>
<text x="237.5" y="62.7">L3</text>
<text x="225.4" y="70.1">220</text>
<text x="225.4" y="67">R6</text>
<text x="64.2" y="75.5">10k</text>
<text x="64.2" y="72.3">R4</text>
<text x="131.2" y="75.5">10k</text>
<text x="131.2" y="72.3">R8</text>
<text x="17.2" y="83.7">GateIn</text>
<text x="23.4" y="80.6">J8</text>
<text x="35.8" y="82.5">100k</text>
<text x="35.8" y="79.4">R19</text>
<text x="85.6" y="83.7">AuxIn</text>
<text x="90.4" y="80.6">J3</text>
<text x="102.8" y="82.5">100k</text>
<text x="102.8" y="79.4">R15</text>
<text x="278.4" y="83.5">C5</text>
<text x="366.6" y="82.8">J4</text>
<text x="63.1" y="89.6">2N3904</text>
<text x="63.1" y="86.5">Q2</text>
<text x="130.2" y="89.6">2N3904</text>
<text x="130.2" y="86.5">Q1</text>
<text x="278.1" y="86.7">18pf</text>
<text x="366.6" y="86">HDR-M-2.54_1x2</text>
<text x="48.3" y="93.5">R12</text>
<text x="115.4" y="93.5">R7</text>
<text x="224.6" y="94.8">aOut</text>
<text x="48.3" y="96.7">1M</text>
<text x="115.4" y="96.7">1M</text>
<text x="157.1" y="100.5">10k</text>
<text x="157.4" y="97.2">VR1</text>
<text x="227.8" y="98.1">J1</text>
<text x="278.1" y="100.8">18pf</text>
<text x="278.4" y="97.6">C6</text>
<text x="290.7" y="100.2">HC49/US</text>
<text x="290.9" y="97">Y1</text>
<text x="224.6" y="121.3">aOut</text>
<text x="227.8" y="124.5">J5</text>
<text x="108.7" y="131.9">1</text>
<text x="109.1" y="128.7">SW2</text>
<text x="141.6" y="131.8">J6</text>
<text x="165.4" y="130.4">R10</text>
<text x="26.3" y="136.1">Button</text>
<text x="26.5" y="132.9">SW1</text>
<text x="136.1" y="134.9">Input2</text>
<text x="165.4" y="133.6">100k</text>
<text x="273.5" y="137.2">PWR</text>
<text x="273.9" y="134">U15.1</text>
<text x="298.1" y="141.1">C11</text>
<text x="159.5" y="148.2">R11</text>
<text x="178.5" y="149.6">1n4733</text>
<text x="178.5" y="146.4">D1</text>
<text x="297.8" y="144.3">10u</text>
<text x="313.9" y="149.9">C14</text>
<text x="159.5" y="151.4">1k</text>
<text x="313.7" y="153.2">10u</text>
<text x="297.8" y="167.3">10u</text>
<text x="298.1" y="164">C12</text>
<text x="70.4" y="179.5">TL072</text>
<text x="70.8" y="176.3">IC2.1</text>
<text x="211.2" y="177.7">6N137</text>
<text x="211.2" y="174.5">U4</text>
<text x="93.1" y="183.3">R14</text>
<text x="172.4" y="183.3">R2</text>
<text x="274.2" y="183.4">PWR1</text>
<text x="343.5" y="183.2">U1</text>
<text x="93.1" y="186.5">10</text>
<text x="172.4" y="186.5">220</text>
<text x="242.4" y="190.2">1k</text>
<text x="242.4" y="187">R1</text>
<text x="273.9" y="186.5">PWR</text>
<text x="343.5" y="186.5">L78L05</text>
<text x="184.5" y="197.6">D2</text>
<text x="168.9" y="201.1">1N4148</text>
<text x="313.7" y="202.6">10u</text>
<text x="313.9" y="199.3">C1</text>
<text x="326.3" y="202.6">100nf</text>
<text x="326.6" y="199.3">C3</text>
<text x="366.6" y="202.6">10u</text>
<text x="366.9" y="199.3">C2</text>
<text x="379.2" y="202.6">100nf</text>
<text x="379.5" y="199.3">C4</text>
<text x="313.9" y="213.4">C9</text>
<text x="326.6" y="213.4">C10</text>
<text x="313.7" y="216.7">10u</text>
<text x="326.3" y="216.7">100nf</text>
<text x="9.5" y="225.7">MCP4725-TH</text>
<text x="363.4" y="227.2">100nf</text>
<text x="363.6" y="224">C8</text>
<text x="13.7" y="229.3">M1</text>
<text x="70.5" y="231.1">IC2.2</text>
<text x="69.5" y="234.6">TL072</text>
<text x="101.9" y="238">R9</text>
<text x="143.6" y="239.8">R16</text>
<text x="363.6" y="238.1">C7</text>
<text x="101.9" y="241.2">10</text>
<text x="143.6" y="243">10</text>
<text x="363.4" y="241.4">100nf</text>
<text x="145.3" y="257.1">LM4040 4.069V</text>
<text x="145.3" y="253.9">U2</text>
<text x="181.7" y="257.2">470Nf</text>
<text x="181.7" y="254">C13</text>
<text x="9.5" y="280.4">MCP4725-TH</text>
<text x="13.7" y="284">M2</text>
</g>
<g font-size="3.2">
<text x="114.7" y="29.9">1</text>
<text x="123.2" y="29.9">2</text>
<text x="114.7" y="33.4">3</text>
<text x="123.2" y="33.4">4</text>
<text x="303.4" y="30.3">1</text>
<text x="303.4" y="33.8">2</text>
<text x="307.6" y="31.7">RESET</text>
<text x="307.6" y="35.2">D0/RXD</text>
<text x="341.1" y="35.2">A4</text>
<text x="341.1" y="31.7">A5</text>
<text x="347.5" y="33.8">27</text>
<text x="347.5" y="30.3">28</text>
<text x="303.4" y="37.3">3</text>
<text x="303.4" y="40.9">4</text>
<text x="307.6" y="38.7">D1/TXD</text>
<text x="341.1" y="38.7">A3</text>
<text x="347.5" y="40.9">25</text>
<text x="347.5" y="37.3">26</text>
<text x="303.4" y="44.4">5</text>
<text x="303.4" y="47.9">6</text>
<text x="307.6" y="42.3">D2/INT0</text>
<text x="307.6" y="45.8">D3/INT1/PWM</text>
<text x="341.1" y="45.8">A1</text>
<text x="341.1" y="42.3">A2</text>
<text x="347.5" y="47.9">23</text>
<text x="347.5" y="44.4">24</text>
<text x="303.4" y="51.4">7</text>
<text x="307.6" y="49.3">D4</text>
<text x="307.6" y="52.8">Vcc</text>
<text x="338" y="52.8">GND</text>
<text x="341.1" y="49.3">A0</text>
<text x="347.5" y="51.4">22</text>
<text x="303.4" y="55">8</text>
<text x="303.4" y="58.5">9</text>
<text x="307.6" y="56.4">GND</text>
<text x="307.6" y="59.9">XTAL1</text>
<text x="337.6" y="59.9">AVcc</text>
<text x="339.2" y="56.4">Aref</text>
<text x="347.5" y="58.5">20</text>
<text x="347.5" y="55">21</text>
<text x="301.6" y="62">10</text>
<text x="301.6" y="65.5">11</text>
<text x="307.6" y="63.4">XTAL2</text>
<text x="331.8" y="63.4">SCK/D13</text>
<text x="347.5" y="65.5">18</text>
<text x="347.5" y="62">19</text>
<text x="301.6" y="69.1">12</text>
<text x="307.6" y="67">D5/PWM</text>
<text x="307.6" y="70.5">D6/PWM D11/MOSI/PWM</text>
<text x="330.2" y="67">D12/MISO</text>
<text x="347.5" y="69.1">17</text>
<text x="301.6" y="72.6">13</text>
<text x="301.6" y="76.1">14</text>
<text x="307.6" y="74">D7</text>
<text x="307.6" y="77.5">D8</text>
<text x="330.6" y="74">D10/PWM</text>
<text x="332.3" y="77.5">D9/PWM</text>
<text x="347.5" y="76.1">15</text>
<text x="347.5" y="72.6">16</text>
<text x="367.6" y="91.7">1</text>
<text x="367.6" y="95.2">2</text>
<text x="20.9" y="137.9">2</text>
<text x="37" y="137.9">1</text>
<text x="20.9" y="146.7">4</text>
<text x="37" y="146.7">3</text>
<text x="345.4" y="202.3" transform="rotate(-90 345.4 202.3)">2</text>
</g>
<g font-size="3.2" fill="#00f">
<text x="118.2" y="136.1">2</text>
<text x="321" y="132.9">Option 1-&gt;Get 5V from powerbus</text>
<text x="102.1" y="139.6">1</text>
<text x="104.4" y="139.6">1</text>
<text x="107.2" y="143.5" transform="rotate(-90 107.2 143.5)">4</text>
<text x="113.6" y="143.5" transform="rotate(-90 113.6 143.5)">5</text>
<text x="114" y="142.8">3</text>
<text x="114.4" y="139.3">2</text>
<text x="118.2" y="143.2">3</text>
<text x="105.5" y="147.3" transform="rotate(-90 105.5 147.3)">4</text>
<text x="112.5" y="147.3" transform="rotate(-90 112.5 147.3)">5</text>
<text x="62.9" y="183.7">6</text>
<text x="62.9" y="190.8">5</text>
<text x="83.3" y="187.3">7</text>
<text x="331" y="190.8">3</text>
<text x="358.4" y="190.8">1</text>
<text x="27.4" y="194">VOUT</text>
<text x="29.1" y="197.5">GND</text>
<text x="38.8" y="192.5">1</text>
<text x="38.8" y="196.1">2</text>
<text x="267.2" y="195.7">GND</text>
<text x="268.3" y="192.2">12V</text>
<text x="336.2" y="192.2">VIN</text>
<text x="346.3" y="192.2">VOUT</text>
<text x="30.2" y="201">SCL</text>
<text x="38.8" y="199.6">3</text>
<text x="38.8" y="203.1">4</text>
<text x="267.2" y="199.2">GND</text>
<text x="267.2" y="202.8">GND</text>
<text x="29.6" y="204.5">SDA</text>
<text x="29.7" y="208.1">VCC</text>
<text x="38.8" y="206.7">5</text>
<text x="266.8" y="206.3">-12V</text>
<text x="29.1" y="211.6">GND</text>
<text x="38.8" y="210.2">6</text>
<text x="271.6" y="238.8">Option 2 -&gt;Use a 5V regulator</text>
<text x="71.7" y="240.2">2</text>
<text x="92.1" y="243.7">1</text>
<text x="27.4" y="248.6">VOUT</text>
<text x="38.8" y="247.2">1</text>
<text x="38.8" y="250.8">2</text>
<text x="71.7" y="247.2">3</text>
<text x="140.8" y="249.3" transform="rotate(-90 140.8 249.3)">2</text>
<text x="29.1" y="252.2">GND</text>
<text x="30.2" y="255.7">SCL</text>
<text x="38.8" y="254.3">3</text>
<text x="38.8" y="257.8">4</text>
<text x="135.6" y="252.5">1</text>
<text x="29.6" y="259.2">SDA</text>
<text x="29.7" y="262.7">VCC</text>
<text x="38.8" y="261.3">5</text>
<text x="140.8" y="258.4" transform="rotate(-90 140.8 258.4)">3</text>
<text x="144.6" y="261.7">(or 5.0000V)</text>
<text x="29.1" y="266.3">GND</text>
<text x="38.8" y="264.9">6</text>
</g>
<g font-size="3.2" fill="#f00">
<text x="82.5" y="234.9" transform="rotate(-90 82.5 234.9)">8</text>
<text x="82.5" y="255.2" transform="rotate(-90 82.5 255.2)">4</text>
</g>
<g font-size="2.5" fill="#00f">
<text x="196" y="182">1</text>
<text x="198.3" y="183.4">NC</text>
<text x="229.3" y="182">8</text>
<text x="196" y="189">2</text>
<text x="229.3" y="189">7</text>
<text x="196" y="196.1">3</text>
<text x="229.3" y="196.1">6</text>
<text x="196" y="203.1">4</text>
<text x="229.3" y="203.1">5</text>
<text x="198.3" y="204.5">NC</text>
</g>
<g font-size="1.4" fill="#238d23">
<text x="288.9" y="93.8" transform="rotate(-90 288.9 93.8)">2</text>
<text x="288.9" y="98.7" transform="rotate(-90 288.9 98.7)">1</text>
</g>
</svg>
